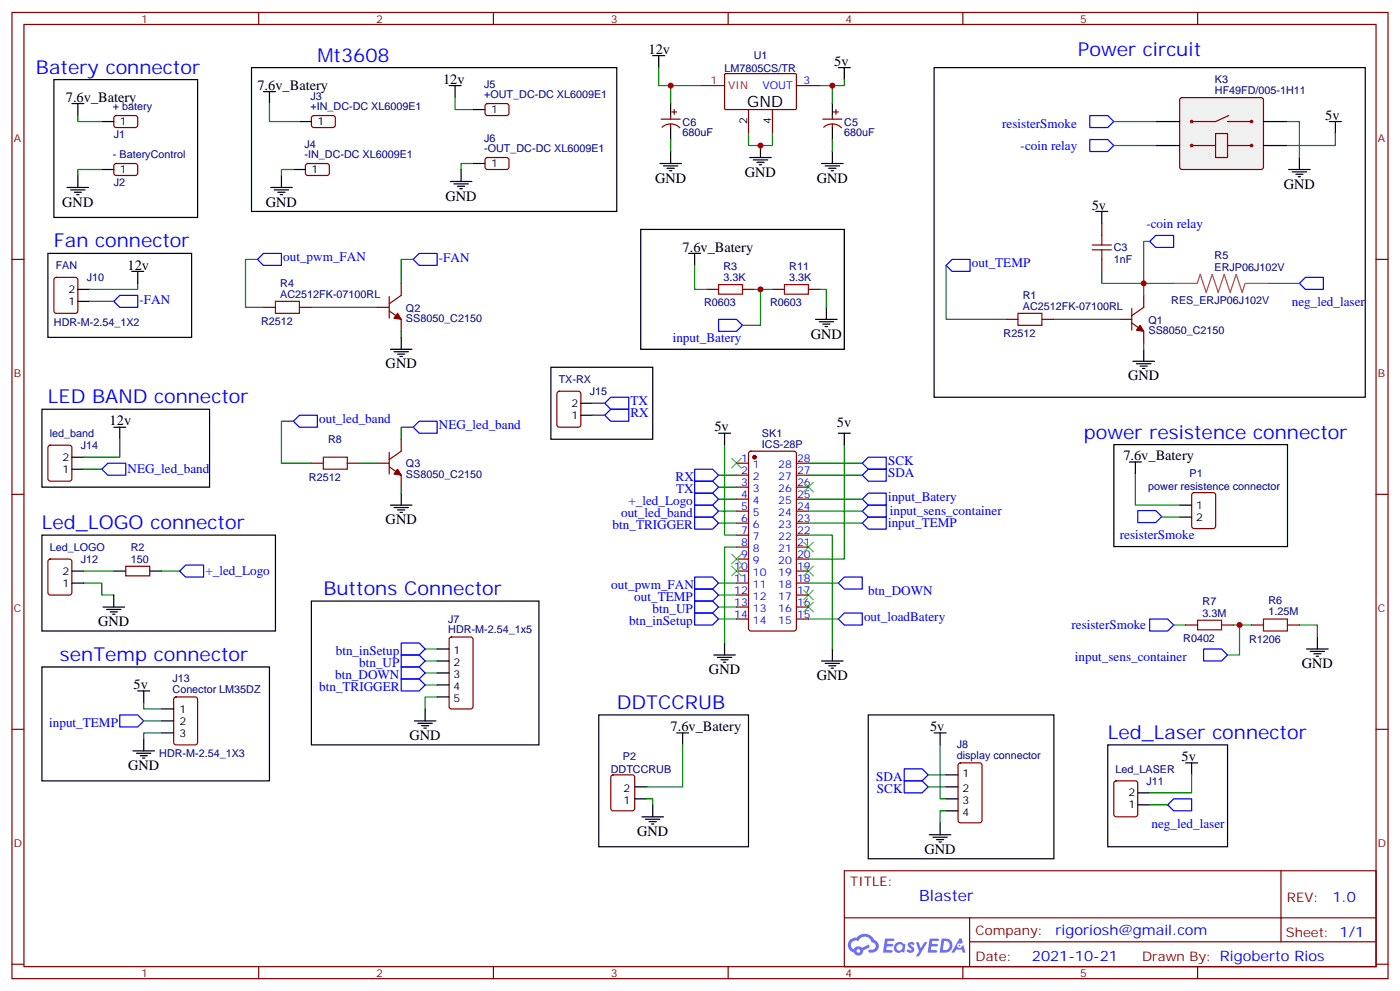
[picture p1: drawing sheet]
<svg xmlns="http://www.w3.org/2000/svg" width="412mm" height="292mm" viewBox="0 0 412 292" stroke-linecap="round" stroke-linejoin="round" font-family="sans-serif">
<g fill="none" stroke="#870000" stroke-width=".35">
<path d="M3.5 3.7h405.4v284.3h-405.4zM7.1 7.2h398.2v277.3h-398.2zM76.2 3.7v3.5M145.3 3.7v3.5M214.5 3.7v3.5M283.6 3.7v3.5M352.8 3.7v3.5M3.5 76.3h3.6M405.3 76.3h3.6M3.5 145.5h3.6M405.3 145.5h3.6M3.5 214.6h3.6"/>
<path d="M405.3 214.6h3.6M248.7 256.3h156.6v28.2h-156.6zM377.3 256.3v20.9M248.7 270.1h156.5M285.6 277.2h119.6M285.6 270.1v14.1M3.5 283.8h3.6M76.2 284.5v3.5M145.3 284.5v3.5M214.5 284.5v3.5M283.6 284.5v3.5M352.8 284.5v3.5"/>
<path d="M405.3 283.8h3.6"/>
</g>
<g fill="#5487ff">
<path d="M267.7 277.4a1.22 1.22 0 0 1 1.7 .3l-.4 .6a.47 .47 0 0 0-.3-.4 .47 .47 0 0 0-.5 .2l.1 .2a1.14 1.14 0 0 1 .8 1.7 1.14 1.14 0 0 1-1.9 0l-.2-.2 .5-.5 .7 .4a.29 .29 0 0 0 .3-.2 .29 .29 0 0 0-.2-.4 1.04 1.04 0 0 1-.6-1.7z"/>
<path d="M260.7 276.2h2.4l.3 .2-.2 .5h-1.8l-.1 .9h1.5l.3 .3-.3 .4h-1.6l-.2 1.1 1.7 .1 .2 .3-.2 .3h-2.6z"/>
<path d="M273.8 276.2h2.4l.3 .2-.1 .5h-1.8l-.2 .9h1.6l.3 .3-.4 .4h-1.6l-.1 1.1 1.7 .1 .2 .3-.2 .3h-2.6z"/>
<path d="M282.6 276.2h.7l.3 1.2-.6 .4a.69 .69 0 0 0-1 .2 .69 .69 0 0 0 .4 1 .69 .69 0 0 0 .9-.6l.5-.3 .6 2.2h-.8l-.2-.9h-1.8l-.5 .9h-.8z"/>
<path d="M269.8 277.3h.8l.6 1.8 1.1-1.8h.9l-2.6 4.2h-.8l.9-1.6z"/>
<path d="M277.4 276.2l-.6 4.1h1.3a2.11 2.11 0 0 0 2.5-2.1 2.11 2.11 0 0 0-2.5-2zM278.1 276.9a1.39 1.39 0 0 1 1.7 1.4 1.39 1.39 0 0 1-1.8 1.3h-.3z"/>
<path d="M263.7 277.8a1.54 1.54 0 0 0-.1 2.2 1.54 1.54 0 0 0 2.2 .1l.6 .2 .3-2.3-.2-.2h-.4a1.49 1.49 0 0 0-2.4 0zM264 278.8a.94 .94 0 0 1 1.8 0 .94 .94 0 0 1-1.8 0z"/>
<path d="M250.4 276.6a2.18 2.18 0 0 0 1.1 3.7 1.44 1.44 0 0 0 1.6 .9 1.44 1.44 0 0 0 1.2-1.5l2-1-.5-.7-1.9 .9a1.47 1.47 0 0 0-2.4 .5 1.39 1.39 0 0 1-.7-2 1.39 1.39 0 0 1 2-.4 2.12 2.12 0 0 1 2.2-1.3 2.12 2.12 0 0 1 1.9 1.7 1.14 1.14 0 0 1 1.1 1.4 1.14 1.14 0 0 1-1.7 .7 .43 .43 0 0 0-.5 .4 .43 .43 0 0 0 .4 .4 1.98 1.98 0 0 0 2.5-1.2 1.98 1.98 0 0 0-1.2-2.5 3.1 3.1 0 0 0-5.3-.7l-.9 .1zM252.3 279.9a.55 .55 0 0 1 1.1 0 .55 .55 0 0 1-1.1 0z"/>
<circle cx="282.6" cy="278.3" r=".26"/>
</g>
<g fill="none" stroke="#000" stroke-width=".35">
<path d="M74.1 19.9h107.6v42.3h-107.6zM192.3 16.4h3.5M194 16.4v3.5M246.9 19.9h3.6M248.7 19.9v3.5M15.9 23.4h42.3v40.6h-42.3zM21.2 30.5h3.5M22.9 30.5v3.5M30 35.8h3.5M77.6 27h3.5M79.4 27v3.5M88.2 35.8h3.5"/>
<path d="M132.3 25.2h3.5M134.1 25.2v3.5M139.3 32.2h3.6M19.8 55.2h6.3M20.8 55.9h4.2M21.9 56.6h2.1M22.6 57.3h.7M22.9 51.6v3.6M30 49.9h3.5M79.7 55.2h6.4M80.8 55.9h4.2M81.8 56.6h2.2"/>
<path d="M82.5 57.3h.8M82.9 51.6v3.6M86.4 49.9h3.6M132.6 53.4h6.4M133.7 54.1h4.2M134.8 54.8h2.1M135.5 55.5h.7M135.8 49.9v3.5M139.3 48.1h3.6M194.4 48.1h6.3M195.4 48.8h4.3M196.5 49.5h2.1"/>
<path d="M197.2 50.2h.7M197.6 44.6v3.5M220.8 46.4h6.4M221.9 47.1h4.2M223 47.8h2.1M223.7 48.5h.7M224 42.8v3.6M242 48.1h6.4M243.1 48.8h4.2M244.1 49.5h2.1M244.8 50.2h.7M245.2 44.6v3.5"/>
<path d="M14.1 74.6h42.3v24.7h-42.3zM322.8 62.2h3.5M324.6 62.2v3.6M22.9 88.7h3.6M22.9 85.2h3.6M118.2 99.3v3.5M115 102.8h6.4M116.1 103.5h4.2M117.1 104.2h2.1M117.8 104.9h.7M171.1 118.7h3.5M333.7 106.3h6.4"/>
<path d="M334.8 107h4.2M335.8 107.7h2.2M336.5 108.4h.8M336.9 102.8v3.5M12.3 120.4h49.4v23h-49.4zM21.2 138.1h3.5M21.2 134.5h3.5M33.5 125.7h3.5M35.3 125.7v3.6M171.1 122.2h3.5M211.7 127.5h3.5M213.4 127.5v3.5"/>
<path d="M246.9 127.5h3.6M248.7 127.5v3.5M328.1 130.9h51.2v29.9h-51.2zM12.3 157.5h68.8v28.2h-68.8zM115 148.7h6.4M116.1 149.4h4.2M117.1 150.1h2.1M117.8 150.8h.7M118.2 145.1v3.6M347.5 148.7h3.5M347.5 152.2h3.5M21.2 171.6h3.5"/>
<path d="M21.2 168.1h3.5M30.3 178.6h6.4M31.4 179.4h4.2M33.5 168.1h3.5M33.5 175.1v3.5M44.1 168.1h3.5M91.7 176.9h67v42.3h-67zM12.3 196.3h67.1v33.5h-67.1zM32.5 180.1h2.1M33.2 180.8h.7M128.8 194.5h3.5M128.8 191h3.5"/>
<path d="M128.8 198h3.5M210.3 192.8h6.3M211.3 193.5h4.2M212.4 194.2h2.1M213.1 194.9h.7M213.4 189.2v3.6M242 194.5h6.4M243.1 195.2h4.2M244.1 195.9h2.1M244.8 196.6h.7M245.2 191v3.5M384.9 191h6.3"/>
<path d="M385.9 191.7h4.3M387 192.4h2.1M387.7 193.1h.7M388.1 187.5v3.5M40.6 203.3h3.5M42.3 203.3v3.6M42.3 217.5v3.5M47.6 212.2h3.6M47.6 215.7h3.6M47.6 208.6h3.6M122.1 212.2h6.3M123.1 212.9h4.3"/>
<path d="M124.2 213.6h2.1M124.9 214.3h.7M125.2 208.6v3.6M128.8 201.6h3.5M128.8 205.1h3.5M326.3 219.2h35.3v30h-35.3zM39.2 221h6.3M40.2 221.7h4.2M41.3 222.4h2.1M42 223.1h.7M335.1 236.9h3.6M335.1 233.3h3.6"/>
<path d="M349.2 224.5h3.6M351 224.5v3.5"/>
</g>
<g fill="none" stroke="#870000" stroke-width=".35">
<path d="M33.7 34.2l.5-.2 5.9 .1 .5 .6-.1 2.4-.6 .4h-6l-.4-.7v-2.1zM92 34.2l.4-.2 5.9 .1 .5 .6-.1 2.4-.6 .4h-5.9l-.5-.7v-2.1zM143.1 30.7l.5-.2h5.9l.4 .7v2.4l-.7 .4-5.9-.1-.4-.6v-2.1zM213.5 21.8l.3-.1h20.6l.2 .3-.1 10.1-.3 .1h-20.6l-.2-.3zM220.5 32.2v7.1M227.5 32.2v7.1M234.6 25.2h7.1M33.7 48.3l.5-.2 5.9 .1 .5 .6-.1 2.4-.6 .4h-6l-.4-.7v-2.1zM90.2 48.3l.5-.2 5.9 .1 .4 .6-.1 2.4-.6 .4h-5.9l-.4-.7v-2.1zM143.1 46.6l.5-.2h5.9l.4 .7v2.4l-.7 .4-5.9-.1-.4-.6v-2.1zM324.6 65.8v3.5M324.6 76.3v3.6"/>
<path d="M16.1 81.8l.5-.2h5.6l.7 .5v9.4l-.4 .7h-5.9l-.7-.4v-9.5zM77.6 90.5h3.5M88.2 90.5h3.5M111.1 90.5h3.6M114.7 91.5l3.5 2.5v3.5M114.7 87.3v6.3M118.2 83.4v3.5l-3.5 2.5M296.3 94h3.6M306.9 94h3.5M329.8 94h3.6M333.4 95l3.5 2.5v3.5M333.4 90.8v6.4"/>
<path d="M336.9 86.9v3.6l-3.5 2.4M164.3 115.4l.4-.3h5.7l.6 .5 .1 9.4-.5 .7h-5.9l-.6-.4-.1-9.4zM14.3 131.2l.5-.2h5.7l.6 .5 .1 9.4-.5 .6-5.9 .1-.6-.5-.1-9.4zM91.7 136.3h3.5M102.3 136.3h3.5M111.1 136.3h3.6M114.7 137.4l3.5 2.4v3.6M114.7 133.1v6.4M118.2 129.3v3.5l-3.5 2.5M217 136.3h3.5M217 139.8h3.5M220.7 133l.5-.2h12.7l.6 .4 .1 51.8-.5 .6-12.9 .1-.7-.5v-51.7z"/>
<path d="M234.6 136.3h3.5M234.6 139.8h3.5M217 143.4h3.5M217 146.9h3.5M217 150.4h3.5M217 154h3.5M217 157.5h3.5M234.6 143.4h3.5M234.6 146.9h3.5M234.6 150.4h3.5M234.6 154h3.5M234.6 157.5h3.5"/>
<path d="M351.3 145.2l.4-.2h5.7l.6 .4 .1 9.4-.5 .7-5.9 .1-.6-.5-.1-9.4zM14.3 164.7l.5-.2h5.7l.6 .5 .1 9.4-.5 .7h-5.9l-.6-.4-.1-9.5zM37 166.7h7.1v2.8h-7.1zM217 161h3.5M217 164.5h3.5M217 168.1h3.5M217 171.6h3.5M217 175.1h3.5M217 178.6h3.5M234.6 161h3.5M234.6 164.5h3.5M234.6 168.1h3.5"/>
<path d="M234.6 171.6h3.5M234.6 175.1h3.5M234.6 178.6h3.5M132.5 187.7l.5-.2h5.6l.7 .4v20l-.4 .7h-5.9l-.7-.4v-20zM217 182.2h3.5M234.6 182.2h3.5M349.2 183.9h3.6M359.8 183.9h3.6M368.7 183.9h3.5M379.2 183.9h3.6M51.4 205.3l.5-.2h5.6l.7 .4v13l-.5 .7h-5.8l-.7-.4v-13zM328.3 230l.5-.2h5.6l.7 .4v9.5l-.4 .6-5.9 .1-.7-.5v-9.4z"/>
</g>
<g fill="none" stroke="#008700" stroke-width=".35">
<path d="M194 19.9v5.3h12.4M22.9 34v1.8h7.1M79.4 30.5v5.3h8.8M134.1 28.7v3.5h5.2M220.5 39.3v3.5h7v-3.5M248.7 23.4v1.8h-7M30 49.9h-7.1v1.7M86.4 49.9h-3.5v1.7M139.3 48.1h-3.5v1.8M75.8 76.3h-3.5v14.2h5.3M278.7 78.1v15.9h17.6M338.7 71h-1.8v12.4h-12.3v-3.5"/>
<path d="M26.5 88.7h7M91.7 90.5h19.4M118.2 97.5v1.8M310.4 94h19.4M345.7 83.4h-8.8v3.5M373.9 83.4h8.9M174.6 118.7h3.6M336.9 101v1.8M24.7 138.1h5.3M35.3 129.3v5.2h-10.6M86.4 124h-3.5v12.3h8.8M105.8 136.3h5.3"/>
<path d="M121.7 125.7h-3.5v3.6M174.6 122.2h3.6M211.7 139.8h5.3M213.4 131v26.5h3.6M248.7 131v33.5h-10.6M118.2 143.4v1.7M211.7 154h5.3M211.7 146.9h5.3M211.7 150.4h5.3M211.7 143.4h5.3M238.1 157.5h7.1v33.5M238.1 154h15.9"/>
<path d="M238.1 150.4h15.9M342.2 152.2h5.3M24.7 171.6h5.3v3.5h3.5M24.7 168.1h8.8M47.6 168.1h5.3M211.7 178.6h5.3M211.7 171.6h5.3M211.7 175.1h5.3M217 161h-3.6v28.2M238.1 171.6h8.8M125.2 191h3.6M125.2 194.5h3.6"/>
<path d="M125.2 198h3.6M211.7 182.2h5.3M238.1 182.2h8.8M345.7 183.9h3.5M363.4 183.9h5.3M365.1 183.9v8.9h-3.5M382.8 183.9h5.3v3.6M42.3 206.9v1.7h5.3M42.3 212.2h5.3M47.6 215.7h-5.3v1.8M125.2 201.6h3.6M128.8 205.1h-3.6v3.5"/>
<path d="M338.7 236.9h5.3M351 228v5.3h-12.3"/>
</g>
<path d="M206.4 25.2h7" fill="none" stroke="#f00" stroke-width=".35"/>
<g fill="#870000" stroke="#870000" stroke-width=".35">
<path d="M335.8 95.7l1.1 1.8-2.1-.3z"/>
<path d="M117.1 92.2l1.1 1.8-2.1-.4z"/>
<path d="M117.1 138.1l1.1 1.7-2.1-.3z"/>
<circle cx="222.2" cy="134.5" r=".53"/>
</g>
<g fill="none" stroke="#00f" stroke-width=".35">
<path d="M77.6 74.6h5.3v3.5h-5.3l-1.8-1.8zM121.7 76.3l1.8-1.7h5.3v3.5h-5.3zM278.7 78.1l1.8-1.8h5.3v3.6h-5.3zM338.7 71l1.7-1.7h5.3v3.5h-5.3zM33.5 88.7l1.8-1.8h5.3v3.6h-5.3zM384.5 81.6h5.3v3.6h-5.3l-1.7-1.8zM178.2 118.7l1.7-1.8h5.3v3.5h-5.3zM30 138.1l1.7-1.8h5.3v3.5h-5.3zM86.4 124l1.8-1.8h5.3v3.5h-5.3zM123.5 124h5.3v3.5h-5.3l-1.8-1.8zM178.2 122.2l1.7-1.8h5.3v3.6h-5.3zM204.6 138.1h5.3l1.8 1.7-1.8 1.8h-5.3z"/>
<path d="M204.6 152.2h5.3l1.8 1.8-1.8 1.7h-5.3zM204.6 145.1h5.3l1.8 1.8-1.8 1.8h-5.3zM204.6 148.7h5.3l1.8 1.7-1.8 1.8h-5.3zM204.6 141.6h5.3l1.8 1.8-1.8 1.7h-5.3zM254 154l1.8-1.8h5.3v3.5h-5.3zM254 150.4l1.8-1.7h5.3v3.5h-5.3zM335.2 150.3h5.3l1.7 1.7-1.7 1.8h-5.3zM52.9 168.1l1.8-1.8h5.3v3.5h-5.3zM204.6 176.9h5.3l1.8 1.7-1.8 1.8h-5.3zM204.6 173.4h5.3l1.8 1.7-1.8 1.8h-5.3zM204.6 169.8h5.3l1.8 1.8-1.8 1.8h-5.3zM248.7 169.8h5.3v3.6h-5.3l-1.8-1.8z"/>
<path d="M118.2 189.2h5.3l1.7 1.8-1.7 1.8h-5.3zM118.2 192.8h5.3l1.7 1.7-1.7 1.8h-5.3zM118.2 196.3h5.3l1.7 1.7-1.7 1.8h-5.3zM118.2 199.8h5.3l1.7 1.8-1.7 1.7h-5.3zM204.6 180.4h5.3l1.8 1.8-1.8 1.7h-5.3zM246.9 182.2l1.8-1.8h5.3v3.5h-5.3zM338.7 182.2h5.3l1.7 1.7-1.7 1.8h-5.3zM354.5 191h5.3l1.8 1.8-1.8 1.7h-5.3zM35.3 210.4h5.3l1.7 1.8-1.7 1.7h-5.3zM344 236.9l1.7-1.8h5.3v3.5h-5.3z"/>
</g>
<path d="M321.7 72.1h5.7M321.7 73.5h5.7M324.6 69.3v2.8M324.6 73.5v2.8M81.1 88.7h7.1v3.5h-7.1zM299.9 92.2h7v3.5h-7zM95.2 134.5h7.1v3.6h-7.1zM352.8 182.5h7v2.8h-7zM372.2 182.2h7v3.5h-7z" fill="none" stroke="#a10000" stroke-width=".35"/>
<path d="M345.7 83.4h7l.9-2.6 1.7 5.2 1.8-5.2 1.7 5.2 1.8-5.2 1.8 5.2 1.7-5.2 1.8 5.2 .9-2.6M367 83.4h6.9" fill="none" stroke="#a64a4a" stroke-width=".35"/>
<g fill="none" stroke="#3c3" stroke-width=".35">
<path d="M215.5 134.9l2.9 2.8M218.4 134.9l-2.9 2.8M236.7 159.6l2.8 2.8M239.5 159.6l-2.8 2.8M215.5 163.1l2.9 2.8M215.5 166.7l2.9 2.8M218.4 163.1l-2.9 2.8M218.4 166.7l-2.9 2.8M236.7 177.2l2.8 2.9M236.7 173.7l2.8 2.8M236.7 166.7l2.8 2.8M239.5 177.2l-2.8 2.9"/>
<path d="M239.5 173.7l-2.8 2.8M239.5 166.7l-2.8 2.8"/>
</g>
<path d="M347.7 28.9l.5-.2h23.3l.5 .2 .2 .5v19.8l-.3 .5-.4 .2h-23.3l-.5-.3-.2-.4v-19.8z" fill="#f0f0f0" stroke="#870000" stroke-width=".35"/>
<g fill="none" stroke="#000" stroke-width=".35">
<path d="M275.2 19.9h127v97h-127zM197.6 30.5v3.5M197.6 37.5v3.6M245.2 30.5v3.5M245.2 37.5v3.6M340.4 35.8h7.1M372.2 35.8h7M391.6 35.8h3.5M393.3 35.8v3.5M340.4 42.8h7.1M372.2 42.8h7M379.6 49.9h6.3"/>
<path d="M380.6 50.6h4.3M381.7 51.3h2.1M382.4 52h.7M382.8 46.4v3.5M38.8 79.9h3.5M40.6 79.9v3.5M188.7 67.5h60v35.3h-60zM202.8 74.6h3.6M204.6 74.6v3.5M240.2 94h6.4M241.3 94.7h4.2M242.4 95.4h2.1"/>
<path d="M243.1 96.1h.7M243.4 90.5v3.5M162.3 108.1h30v21.2h-30zM332.7 136h3.5M334.4 136v3.5M176.4 210.4h44.1v38.8h-44.1zM199.3 215.7h3.5M201.1 215.7v3.5M255.8 210.4h54.6v42.3h-54.6zM275.2 215.7h3.5M276.9 215.7v3.5M187 235.1h3.5"/>
<path d="M187 231.6h3.5M192.3 236.9v3.5M278.7 235.1h3.5M278.7 231.6h3.5M278.7 228h3.5M278.7 238.6h3.5M189.1 240.4h6.3M190.1 241.1h4.3M191.2 241.8h2.1M191.9 242.5h.7M273.8 245.7h6.3M274.8 246.4h4.2"/>
<path d="M275.9 247.1h2.1M276.6 247.8h.7M276.9 242.1v3.6"/>
</g>
<g fill="none" stroke="#870000" stroke-width=".35">
<path d="M194.7 35.1h5.7M195 37.4a3.8 3.8 0 0 1 5.3 .2M197.6 34v1.1M197.6 36.5v1M197.9 32.9h1.4M198.6 32.2v1.5M242.4 35.1h5.6M242.6 37.4a3.8 3.8 0 0 1 5.3 .2M245.2 34v1.1M245.2 36.5v1M245.5 32.9h1.4M246.2 32.2v1.5"/>
<path d="M358.1 39.3h3.5v7.1h-3.5zM361.6 35.8h7.1M361.9 34l-3.8 1.8h-7.1M351 42.8h7.1M361.6 42.8h7.1M208.1 85.2h3.6M218.7 85.2h3.5M227.5 85.2h3.6M238.1 85.2h3.6M180.2 228.2l.4-.2h5.7l.6 .5 .1 9.4-.5 .7h-5.9l-.6-.4-.1-9.5zM282.5 224.7l.4-.2h5.7l.6 .4 .1 16.5-.5 .7h-5.9l-.6-.4-.1-16.5z"/>
<circle cx="351" cy="35.8" r=".35"/>
<circle cx="368.7" cy="35.8" r=".35"/>
<circle cx="351" cy="42.8" r=".35"/>
<circle cx="368.7" cy="42.8" r=".35"/>
</g>
<g fill="none" stroke="#008700" stroke-width=".35">
<path d="M197.6 25.2v5.3M245.2 25.2v5.3M328.1 35.8h12.3M379.2 35.8h3.6v10.6M393.3 39.3v3.5h-14.1M197.6 41.1v3.5M245.2 41.1v3.5M328.1 42.8h12.3M121.7 76.3h-3.5v7.1M204.6 78.1v7.1h3.5M40.6 83.4v1.8h-14.1M222.2 85.2h5.3"/>
<path d="M224 85.2v10.5h-5.3M241.7 85.2h1.7v5.3M238.1 139.8h15.9M238.1 136.3h15.9M334.4 139.5v9.2h13.1M238.1 146.9h15.9M201.1 219.2v12.4h-10.6M276.9 219.2v15.9h1.8M190.5 235.1h1.8v1.8M273.4 228h5.3M273.4 231.6h5.3M278.7 238.6h-1.8v3.5"/>
</g>
<path d="M211.7 83.7h7v2.9h-7zM231.1 83.7h7v2.9h-7z" fill="none" stroke="#a10000" stroke-width=".35"/>
<path d="M321 34h5.3l1.8 1.8-1.8 1.7h-5.3zM321 41.1h5.3l1.8 1.7-1.8 1.8h-5.3zM211.7 94h5.3l1.7 1.7-1.7 1.8h-5.3zM254 139.8l1.8-1.7h5.3v3.5h-5.3zM254 136.3l1.8-1.8h5.3v3.6h-5.3zM254 146.9l1.8-1.8h5.3v3.6h-5.3zM266.3 226.3h5.3l1.8 1.7-1.8 1.8h-5.3zM266.3 229.8h5.3l1.8 1.8-1.8 1.7h-5.3z" fill="none" stroke="#00f" stroke-width=".35"/>
<path d="M236.7 142l2.8 2.8M239.5 142l-2.8 2.8" fill="none" stroke="#3c3" stroke-width=".35"/>
<g fill="#c00">
<circle cx="336.9" cy="83.4" r=".88"/>
<circle cx="224" cy="42.8" r=".88"/>
<circle cx="365.1" cy="183.9" r=".88"/>
<circle cx="245.2" cy="25.2" r=".88"/>
<circle cx="197.6" cy="25.2" r=".88"/>
<circle cx="224" cy="85.2" r=".88"/>
</g>
<g font-size="5.6" fill="#00f">
<text x="317.5" y="16.4">Power circuit</text>
<text x="10.6" y="21.7">Batery connector</text>
<text x="93.5" y="18.1">Mt3608</text>
<text x="15.9" y="72.8">Fan connector</text>
<text x="14.1" y="118.7">LED BAND connector</text>
<text x="319.3" y="129.3">power resistence connector</text>
<text x="12.3" y="155.7">Led_LOGO connector</text>
<text x="95.2" y="175.1">Buttons Connector</text>
<text x="17.6" y="194.5">senTemp connector</text>
<text x="181.7" y="208.6">DDTCCRUB</text>
<text x="326.3" y="217.5">Led_Laser connector</text>
</g>
<text font-size="4.6" x="220.1" y="31.5">GND</text>
<text font-size="4.6" fill="#00f" x="270.8" y="265.3">Blaster</text>
<g font-size="4.2">
<text x="191.1" y="15.8">12v</text>
<text x="245.7" y="19.3">5v</text>
<text x="19.4" y="29.9">7.6v_Batery</text>
<text x="75.8" y="26.4">7.6v_Batery</text>
<text x="130.5" y="24.6">12v</text>
<text x="390.4" y="35.2">5v</text>
<text x="193" y="53.8">GND</text>
<text x="219.4" y="52">GND</text>
<text x="240.6" y="53.8">GND</text>
<text x="131.2" y="59.1">GND</text>
<text x="378.2" y="55.5">GND</text>
<text x="18.3" y="60.8">GND</text>
<text x="78.3" y="60.8">GND</text>
<text x="321.6" y="61.7">5v</text>
<text x="201.1" y="74">7.6v_Batery</text>
<text x="37.6" y="79.3">12v</text>
<text x="238.8" y="99.6">GND</text>
<text x="113.6" y="108.4">GND</text>
<text x="332.3" y="112">GND</text>
<text x="32.3" y="125.2">12v</text>
<text x="246.5" y="125.7">5v</text>
<text x="210.5" y="126.9">5v</text>
<text x="330.9" y="135.4">7.6v_Batery</text>
<text x="113.6" y="154.3">GND</text>
<text x="28.9" y="184.3">GND</text>
<text x="383.5" y="196.6">GND</text>
<text x="39.4" y="202.8">5v</text>
<text x="208.8" y="198.4">GND</text>
<text x="240.6" y="200.2">GND</text>
<text x="197.6" y="215.1">7.6v_Batery</text>
<text x="274" y="215.1">5v</text>
<text x="120.6" y="217.8">GND</text>
<text x="37.7" y="226.6">GND</text>
<text x="348" y="224">5v</text>
<text x="187.7" y="246">GND</text>
<text x="272.3" y="251.3">GND</text>
</g>
<g font-size="4.2" fill="#00f">
<text x="392.5" y="265.5">1.0</text>
<text x="310.9" y="275.1">rigoriosh@gmail.com</text>
<text x="304" y="282.9">2021-10-21</text>
</g>
<g font-size="3.9" fill="#00f">
<text x="295.2" y="37.5">resisterSmoke</text>
<text x="300.6" y="44.2">-coin relay</text>
<text x="337.7" y="67.2">-coin relay</text>
<text x="83.4" y="76.9">out_pwm_FAN</text>
<text x="129.3" y="77">-FAN</text>
<text x="286.3" y="78.6">out_TEMP</text>
<text x="41.1" y="89.4">-FAN</text>
<text x="380.5" y="90.1">neg_led_laser</text>
<text x="198.2" y="100.7">input_Batery</text>
<text x="185.7" y="119.2">TX</text>
<text x="94" y="124.5">out_led_band</text>
<text x="185.7" y="122.7">RX</text>
<text x="129.3" y="126.4">NEG_led_band</text>
<text x="261.6" y="137">SCK</text>
<text x="37.6" y="139.1">NEG_led_band</text>
<text x="199" y="141.6">RX</text>
<text x="261.6" y="140.5">SDA</text>
<text x="185.1" y="148.7">+_led_Logo</text>
<text x="199.2" y="145.1">TX</text>
<text x="261.6" y="147.6">input_Batery</text>
<text x="180.4" y="155.7">btn_TRIGGER</text>
<text x="183" y="152.2">out_led_band</text>
<text x="261.6" y="155">input_TEMP</text>
<text x="262.1" y="151.6">input_sens_container</text>
<text x="329.9" y="158.7">resisterSmoke</text>
<text x="60.5" y="169.1">+_led_Logo</text>
<text x="180.1" y="173.4">out_pwm_FAN</text>
<text x="186.9" y="176.9">out_TEMP</text>
<text x="255.8" y="175.1">btn_DOWN</text>
<text x="185.3" y="183.9">btn_inSetup</text>
<text x="192.2" y="180.4">btn_UP</text>
<text x="254.5" y="182.7">out_loadBatery</text>
<text x="315.6" y="185.1">resisterSmoke</text>
<text x="98.9" y="192.8">btn_inSetup</text>
<text x="105.8" y="196.3">btn_UP</text>
<text x="316.6" y="194.5">input_sens_container</text>
<text x="94" y="203.3">btn_TRIGGER</text>
<text x="98.7" y="199.8">btn_DOWN</text>
<text x="14.5" y="213.9">input_TEMP</text>
<text x="258.1" y="229.8">SDA</text>
<text x="258.3" y="233.3">SCK</text>
<text x="339.2" y="243.6">neg_led_laser</text>
</g>
<g font-size="3.9" fill="#800">
<text x="250.5" y="260.8">TITLE:</text>
<text x="379.1" y="265.5">REV:</text>
<text x="287.4" y="275">Company:</text>
<text x="378.7" y="275.7">Sheet: 1/1</text>
<text x="287.4" y="282.7">Date:</text>
<text x="336.4" y="282.8">Drawn By: Rigoberto Rios</text>
</g>
<g font-size="3.2" fill="#800">
<text x="41.6" y="6.7">1</text>
<text x="110.8" y="6.7">2</text>
<text x="179.9" y="6.7">3</text>
<text x="249.1" y="6.7">4</text>
<text x="318.2" y="6.7">5</text>
<text x="4.1" y="41.8">A</text>
<text x="405.9" y="41.8">A</text>
<text x="4.1" y="110.9">B</text>
<text x="405.9" y="110.9">B</text>
<text x="4.1" y="180.1">C</text>
<text x="405.9" y="180.1">C</text>
<text x="4.1" y="249.2">D</text>
<text x="405.9" y="249.2">D</text>
<text x="41.6" y="287.5">1</text>
<text x="110.8" y="287.5">2</text>
<text x="179.9" y="287.5">3</text>
<text x="249.1" y="287.5">4</text>
<text x="318.2" y="287.5">5</text>
</g>
<g font-size="3.2" fill="#000080">
<text x="222" y="17.3">U1</text>
<text x="213.4" y="21.1">LM7805CS/TR</text>
<text x="91.5" y="29.3">J3</text>
<text x="142.6" y="28.9">+OUT_DC-DC XL6009E1</text>
<text x="142.6" y="25.8">J5</text>
<text x="357.9" y="27.7">HF49FD/005-1H11</text>
<text x="357.9" y="24.5">K3</text>
<text x="33.3" y="32.5">+ batery</text>
<text x="91.5" y="32.5">+IN_DC-DC XL6009E1</text>
<text x="33.6" y="40.5">J1</text>
<text x="142.6" y="41.7">J6</text>
<text x="201.1" y="40.1">680uF</text>
<text x="201.1" y="37">C6</text>
<text x="248.7" y="40.1">680uF</text>
<text x="248.7" y="37">C5</text>
<text x="33.3" y="46.6">- BateryControl</text>
<text x="89.7" y="46.6">-IN_DC-DC XL6009E1</text>
<text x="89.7" y="43.4">J4</text>
<text x="142.6" y="44.8">-OUT_DC-DC XL6009E1</text>
<text x="33.6" y="54.6">J2</text>
<text x="328.1" y="77.3">1nF</text>
<text x="328.1" y="73.9">C3</text>
<text x="357.8" y="76.3">R5</text>
<text x="16.4" y="79.2">FAN</text>
<text x="25.5" y="82.7">J10</text>
<text x="213.1" y="82.7">3.3K</text>
<text x="213.1" y="79.6">R3</text>
<text x="232.5" y="82.7">3.3K</text>
<text x="232.5" y="79.6">R11</text>
<text x="357.8" y="79.7">ERJP06J102V</text>
<text x="82.6" y="87.6">AC2512FK-07100RL</text>
<text x="82.6" y="84.5">R4</text>
<text x="301.3" y="88">R1</text>
<text x="345" y="89.6">RES_ERJP06J102V</text>
<text x="76.9" y="95.7">R2512</text>
<text x="119.6" y="94.8">SS8050_C2150</text>
<text x="119.6" y="91.7">Q2</text>
<text x="207.4" y="90.1">R0603</text>
<text x="226.8" y="90.1">R0603</text>
<text x="301.3" y="91.2">AC2512FK-07100RL</text>
<text x="338.3" y="95.2">Q1</text>
<text x="15.9" y="96.1">HDR-M-2.54_1X2</text>
<text x="295.6" y="99.3">R2512</text>
<text x="338.3" y="98.3">SS8050_C2150</text>
<text x="164.6" y="112.7">TX-RX</text>
<text x="173.7" y="116.2">J15</text>
<text x="14.6" y="128.6">led_band</text>
<text x="96.7" y="130.4">R8</text>
<text x="224.5" y="131.7">ICS-28P</text>
<text x="224.5" y="128.6">SK1</text>
<text x="23.8" y="132.1">J14</text>
<text x="119.6" y="137.5">Q3</text>
<text x="91" y="141.6">R2512</text>
<text x="119.6" y="140.7">SS8050_C2150</text>
<text x="350.4" y="140.5">P1</text>
<text x="338.2" y="144.3">power resistence connector</text>
<text x="14.6" y="162.1">Led_LOGO</text>
<text x="23.8" y="165.6">J12</text>
<text x="38.5" y="165.6">150</text>
<text x="38.5" y="162.2">R2</text>
<text x="354.3" y="178.1">R7</text>
<text x="373.7" y="177.7">R6</text>
<text x="132" y="183.3">J7</text>
<text x="354.3" y="181.5">3.3M</text>
<text x="373.7" y="181.1">1.25M</text>
<text x="132" y="186.4">HDR-M-2.54_1x5</text>
<text x="348.5" y="188.9">R0402</text>
<text x="367.9" y="189.2">R1206</text>
<text x="50.8" y="200.6">J13</text>
<text x="50.8" y="204">Conector LM35DZ</text>
<text x="281.9" y="220.1">J8</text>
<text x="46.9" y="222.7">HDR-M-2.54_1X3</text>
<text x="179.9" y="227.4">DDTCCRUB</text>
<text x="183.5" y="223.6">P2</text>
<text x="281.9" y="223.4">display connector</text>
<text x="328.6" y="227.4">Led_LASER</text>
<text x="337.8" y="230.9">J11</text>
</g>
<g font-size="3.2" fill="#f00">
<text x="209.3" y="24.8">1</text>
<text x="214.5" y="26.2">VIN</text>
</g>
<g font-size="3.2" fill="#00f">
<text x="224.6" y="26.2">VOUT</text>
<text x="236.7" y="24.8">3</text>
<text x="218.3" y="136">1</text>
<text x="221.8" y="137.7">1</text>
<text x="229.3" y="137.7">28</text>
<text x="234.8" y="136">28</text>
<text x="218.3" y="139.5">2</text>
<text x="218.3" y="143">3</text>
<text x="221.8" y="141.3">2</text>
<text x="229.3" y="141.3">27</text>
<text x="234.8" y="143">26</text>
<text x="234.8" y="139.5">27</text>
<text x="218.3" y="146.5">4</text>
<text x="221.8" y="144.8">3</text>
<text x="221.8" y="148.3">4</text>
<text x="229.3" y="148.3">25</text>
<text x="229.3" y="144.8">26</text>
<text x="234.8" y="146.5">25</text>
<text x="218.3" y="150.1">5</text>
<text x="218.3" y="153.6">6</text>
<text x="221.8" y="151.8">5</text>
<text x="221.8" y="155.4">6</text>
<text x="229.3" y="155.4">23</text>
<text x="229.3" y="151.8">24</text>
<text x="234.8" y="153.6">23</text>
<text x="234.8" y="150.1">24</text>
<text x="218.3" y="157.1">7</text>
<text x="218.3" y="160.7">8</text>
<text x="221.8" y="158.9">7</text>
<text x="229.3" y="158.9">22</text>
<text x="234.8" y="160.7">21</text>
<text x="234.8" y="157.1">22</text>
<text x="216.3" y="167.7">10</text>
<text x="218.3" y="164.2">9</text>
<text x="221.8" y="162.4">8</text>
<text x="221.8" y="165.9">9</text>
<text x="229.3" y="165.9">20</text>
<text x="229.3" y="162.4">21</text>
<text x="234.8" y="167.7">19</text>
<text x="234.8" y="164.2">20</text>
<text x="216.3" y="171.2">11</text>
<text x="221.8" y="169.5">10</text>
<text x="221.8" y="173">11</text>
<text x="229.3" y="173">18</text>
<text x="229.3" y="169.5">19</text>
<text x="234.8" y="171.2">18</text>
<text x="216.3" y="174.8">12</text>
<text x="216.3" y="178.3">13</text>
<text x="221.8" y="176.5">12</text>
<text x="229.3" y="176.5">17</text>
<text x="234.8" y="178.3">16</text>
<text x="234.8" y="174.8">17</text>
<text x="216.3" y="181.8">14</text>
<text x="221.8" y="180.1">13</text>
<text x="221.8" y="183.6">14</text>
<text x="229.3" y="183.6">15</text>
<text x="229.3" y="180.1">16</text>
<text x="234.8" y="181.8">15</text>
</g>
<g font-size="3.2">
<text x="144.6" y="33.3">1</text>
<text x="35.3" y="36.8">1</text>
<text x="93.5" y="36.8">1</text>
<text x="220.1" y="36.4" transform="rotate(-90 220.1 36.4)">2</text>
<text x="227.2" y="36.4" transform="rotate(-90 227.2 36.4)">4</text>
<text x="35.3" y="50.9">1</text>
<text x="91.7" y="50.9">1</text>
<text x="144.6" y="49.2">1</text>
<text x="20.2" y="89.7">1</text>
<text x="20.2" y="86.2">2</text>
<text x="168.4" y="119.7">2</text>
<text x="168.4" y="123.3">1</text>
<text x="18.4" y="135.6">2</text>
<text x="18.4" y="139.1">1</text>
<text x="352.3" y="149.9">1</text>
<text x="352.3" y="153.4">2</text>
<text x="18.4" y="172.6">1</text>
<text x="18.4" y="169.1">2</text>
<text x="133.6" y="192.4">1</text>
<text x="133.6" y="195.9">2</text>
<text x="133.6" y="199.5">3</text>
<text x="133.6" y="203">4</text>
<text x="52.9" y="209.7">1</text>
<text x="133.6" y="206.5">5</text>
<text x="52.9" y="213.2">2</text>
<text x="52.9" y="216.7">3</text>
<text x="183.6" y="233">2</text>
<text x="283.5" y="228.7">1</text>
<text x="283.5" y="233">2</text>
<text x="183.6" y="236.5">1</text>
<text x="283.5" y="236.5">3</text>
<text x="332.4" y="237.9">1</text>
<text x="332.4" y="234.4">2</text>
<text x="283.5" y="240">4</text>
</g>
</svg>
